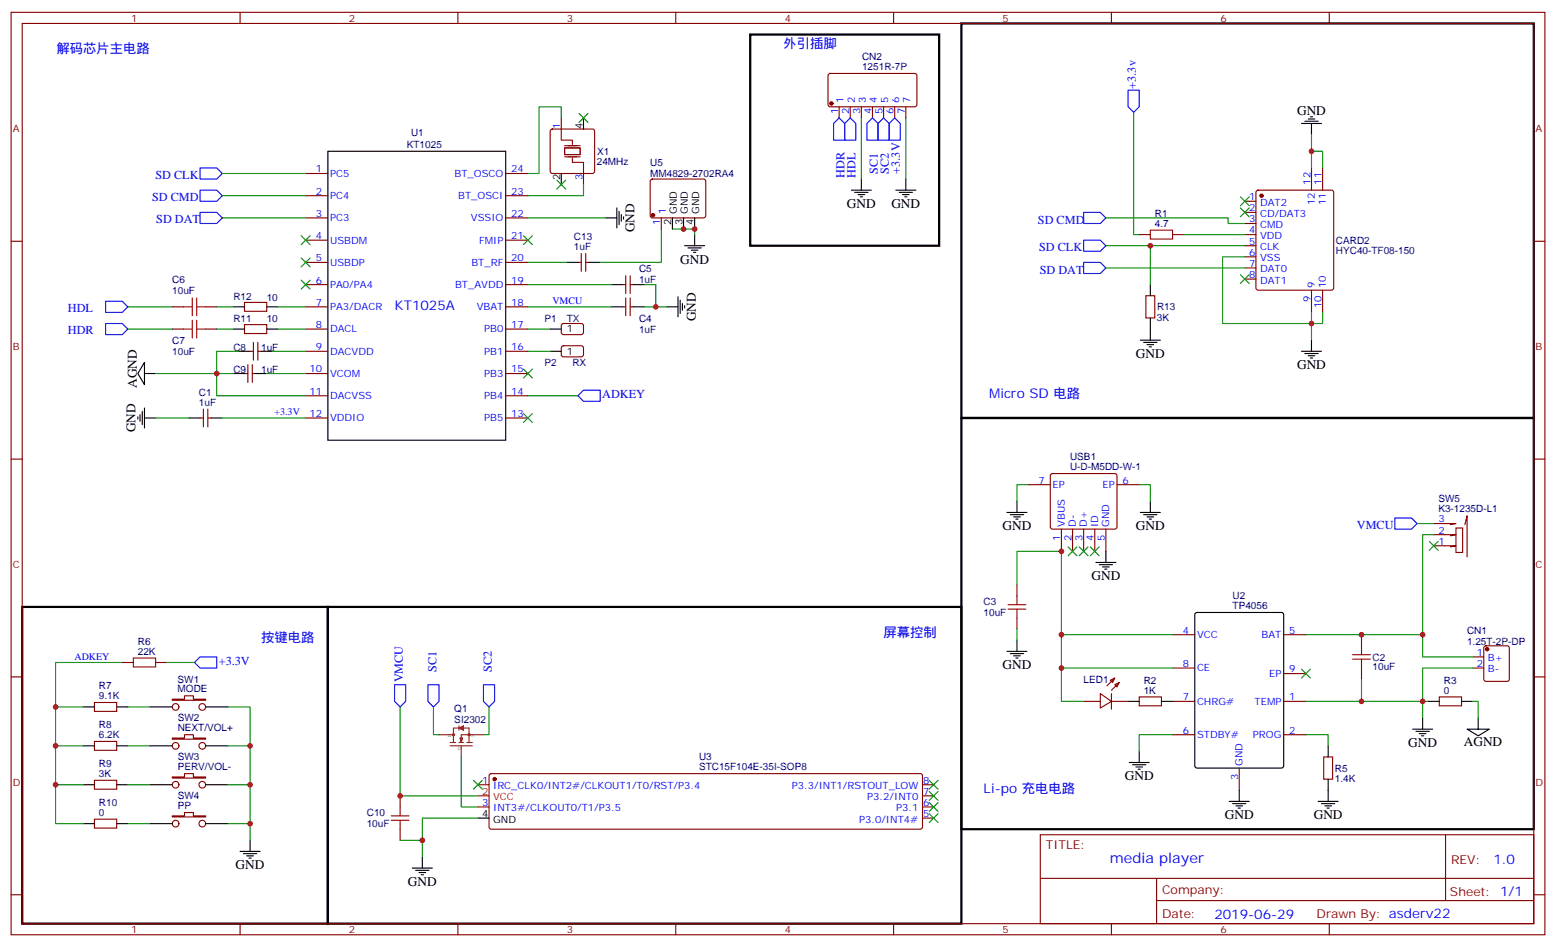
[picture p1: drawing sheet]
<svg xmlns="http://www.w3.org/2000/svg" width="494mm" height="300mm" viewBox="0 0 494 300" stroke-linecap="round" stroke-linejoin="round" font-family="sans-serif">
<path d="M238.1 11h60v67h-60zM305.2 7.4h181.6v125.3h-181.6zM305.2 132.7h181.6v130.5h-181.6zM7.1 192.7h97v100.5h-97zM104.1 192.7h201.1v100.5h-201.1z" fill="none" stroke="#000" stroke-width=".71"/>
<g fill="none" stroke="#870000" stroke-width=".35">
<path d="M3.5 3.9h486.9v292.8h-486.9zM7.1 7.4h479.7v285.8h-479.7zM76.2 3.9v3.5M145.3 3.9v3.5M214.5 3.9v3.5M283.6 3.9v3.5M352.8 3.9v3.5M421.9 3.9v3.5M178.2 37.4v3.6M263.1 23.5l.4-.2 27.1 .1 .4 .6v9.5l-.7 .4-27-.1-.5-.6v-9.2zM266.3 33.9v3.5M269.9 33.9v3.5"/>
<path d="M273.4 33.9v3.5M276.9 33.9v3.5M280.5 33.9v3.5M284 33.9v3.5M287.5 33.9v3.5M97 55.1h7.1M160.5 55.1h7.1M174.9 41.2l.4-.2h12.7l.5 .2 .2 .5v12.7l-.2 .5-.5 .2h-12.7l-.5-.3-.2-.4v-12.7zM185.2 55.1v3.5M206.6 57l.5-.2h16.2l.5 .2 .2 .5-.1 11.2-.6 .5-16.5-.1-.4-.6v-11zM416.3 53.3v7.1M419.8 53.3v7.1"/>
<path d="M3.5 76.6h3.6M97 62.1h7.1M97 69.2h7.1M97 76.2h7.1M160.5 62.1h7.1M160.5 69.2h7.1M160.5 76.2h7.1M209.9 69.2v3.5M361.6 74.5h3.5M372.2 74.5h3.5M395.1 63.9h3.5M395.1 67.4h3.5"/>
<path d="M395.1 70.9h3.5M395.1 74.5h3.5M395.1 78h3.5M398.9 60.6l.4-.2h23.3l.5 .2 .2 .5v30.3l-.2 .5-.5 .2h-23.3l-.5-.2-.2-.5v-30.3zM486.8 76.6h3.6M54.7 97.4h3.5M65.3 97.4h3.5M77.6 96h7.1v2.8h-7.1zM97 83.3h7.1M97 90.3h7.1M97 97.4h7.1M160.5 83.3h7.1"/>
<path d="M160.5 90.3h7.1M160.5 97.4h7.1M183.4 83.3h1.1M184.5 80.5v5.6M185.9 83.3h1.1M185.9 80.5v5.6M197.6 90.3h1M197.6 97.4h1M198.6 87.5v5.7M198.6 94.6v5.6M200 90.3h1.1M200 97.4h1.1"/>
<path d="M200 87.5v5.7M200 94.6v5.6M363.7 93.9h2.8v7h-2.8zM395.1 81.5h3.5M395.1 85.1h3.5M395.1 88.6h3.5M416.3 92.1v7.1M419.8 92.1v7.1M54.7 104.5h3.5M65.3 104.5h3.5M77.6 103h7.1v2.9h-7.1zM77.6 118.6h1.1"/>
<path d="M78.7 115.7v5.7M79.4 111.5h1M80.1 118.6h1M80.1 115.7v5.7M80.4 108.7v5.6M81.8 111.5h1.1M81.8 108.7v5.6M97 104.5h7.1M97 111.5h7.1M97 118.6h7.1M160.5 104.5h7.1M160.5 111.5h7.1"/>
<path d="M160.5 118.6h7.1M178.4 102.9l.5-.2h5.9l.4 .7-.1 2.4-.6 .4h-5.9l-.4-.7v-2.1zM178.4 110l.5-.3 5.9 .1 .4 .7-.1 2.3-.6 .5-5.9-.1-.4-.6v-2.1zM63.5 132.7h1.1M64.6 129.9v5.6M66 132.7h1M66 129.9v5.6M97 125.6h7.1M97 132.7h7.1M160.5 125.6h7.1M160.5 132.7h7.1M3.5 145.7h3.6"/>
<path d="M326.3 153.8h7.1M333.6 150.5l.5-.2h19.7l.5 .2 .2 .5v16.3l-.2 .5-.5 .2h-19.7l-.5-.3-.2-.4v-16.3zM354.5 153.8h7.1M486.8 145.7h3.6M336.9 168v7M340.4 168v7M344 168v7M347.5 168v7M351 168v7M455.1 173.2h7l-1.7 .4M455.1 169.7h7l-1.7 .4M455.1 166.2h7l-1.7 .3"/>
<path d="M462.1 167.6h2.2v7.8h-2.2zM465 166.5l.7-2.8v13.1M322.8 185.6v3.5M322.8 196.2v3.5M3.5 214.9h3.6M38.8 210.3h3.5M49.4 210.3h3.5M352.4 215.9l1.4-.7-.7 1.4zM353.8 217.3l1.4-.7-.7 1.5zM353.8 215.2l-2.4 2.5M355.2 216.6l-2.4 2.5M372.2 201.5h7"/>
<path d="M372.2 212.1h7M407.5 201.5h7M407.5 213.8h7M432.2 201.5v3.5M432.2 212.1v3.5M467.4 212.1h3.6M467.4 208.5h3.6M471.2 205.2l.5-.2h6.7l.5 .2 .2 .5v9.9l-.3 .5-.4 .2h-6.7l-.5-.2-.2-.5v-9.9zM486.8 214.9h3.6M30 223h7v2.8h-7zM30 235.3h7v2.9h-7zM54.7 221.9h3.9v-1h2.8v1h3.9v.4h-10.6z"/>
<path d="M54.7 234.3h3.9v-1.1h2.8v1.1h3.9v.3h-10.6zM344 222.6h5.2M349.2 220.2l3.6 2.4-3.6 2.2zM352.8 220.2v4.9M352.8 222.6h5.3M361.6 221.2h7.1v2.8h-7.1zM372.2 222.6h7M372.2 233.2h7M407.5 222.6h7M407.5 233.2h7M456.8 221.2h7.1v2.8h-7.1zM30 247.7h7v2.8h-7z"/>
<path d="M54.7 246.6h3.9v-1h2.8v1h3.9v.4h-10.6zM54.7 259h3.9v-1.1h2.8v1.1h3.9v.3h-10.6zM127 252.6v3.6M151.7 249.1h3.5M151.7 256.2h3.5M155.5 245.8l.4-.2h136.2l.5 .2 .2 .5v16.2l-.2 .5-.5 .2h-136.2l-.5-.2-.2-.5v-16.2zM292.8 249.1h3.5M292.8 256.2h3.5M292.8 259.7h3.5M292.8 252.6h3.5M393.3 243.8v7.1M420.2 240.3h2.8v7h-2.8z"/>
<path d="M30 260h7v2.9h-7zM127 263.2v3.5M330.2 265h156.6v28.2h-156.6zM330.2 278.8h156.5M367.1 278.8v14.1M458.8 265v20.9M3.5 284h3.6M76.2 293.2v3.5M145.3 293.2v3.5M214.5 293.2v3.5M283.6 293.2v3.5M352.8 293.2v3.5"/>
<path d="M367.1 285.9h119.6M421.9 293.2v3.5M486.8 284h3.6"/>
<circle cx="55.7" cy="224.4" r="1.06"/>
<circle cx="55.7" cy="236.7" r="1.06"/>
<circle cx="64.2" cy="224.4" r="1.06"/>
<circle cx="64.2" cy="236.7" r="1.06"/>
<circle cx="55.7" cy="249.1" r="1.06"/>
<circle cx="64.2" cy="249.1" r="1.06"/>
<circle cx="55.7" cy="261.4" r="1.06"/>
<circle cx="64.2" cy="261.4" r="1.06"/>
</g>
<g fill="none" stroke="#000" stroke-width=".35">
<path d="M185.2 37.4v3.6M413.1 39.2h6.4M414.2 38.5h4.2M415.2 37.8h2.1M415.9 37.1h.7M416.3 39.2v3.5M104.1 48h56.4v91.7h-56.4zM178.2 55.1v3.5M273.4 56.8v3.6M287.5 56.8v3.6M192.3 69.2h3.5M195.8 66v6.4"/>
<path d="M196.5 67.1v4.2M197.2 68.1v2.1M197.9 68.8v.7M213.4 69.2v3.5M217 69.2v3.5M217.3 78h6.4M218.4 78.7h4.2M219.4 79.4h2.1M220.5 69.2v3.5M220.5 74.5v3.5M270.2 60.4h6.4M271.3 61.1h4.2"/>
<path d="M272.3 61.8h2.2M273 62.5h.8M284.3 60.4h6.4M285.4 61.1h4.2M286.5 61.8h2.1M287.2 62.5h.7M74.1 97.4h3.5M84.7 97.4h3.5M179.9 83.3h3.5M187 83.3h3.5M194 97.4h3.6M194 90.3h3.6"/>
<path d="M201.1 97.4h3.5M201.1 90.3h3.5M211.7 97.4h3.5M215.2 94.2v6.4M215.9 95.3v4.2M216.6 96.3v2.2M217.3 97v.8M220.1 80.1h.7M365.1 90.3v3.6M45.9 115v7.1l-2.2-3.5zM45.9 118.6h3.5M74.1 104.5h3.5"/>
<path d="M74.1 118.6h3.5M75.8 111.5h3.6M81.1 118.6h3.6M82.9 111.5h3.5M84.7 104.5h3.5M174.6 104.5h3.6M174.6 111.5h3.6M361.9 108h6.4M363 108.7h4.2M364.1 109.4h2.1M364.8 110.1h.7M365.1 100.9v7.1"/>
<path d="M413.1 111.5h6.4M414.2 112.2h4.2M415.2 112.9h2.1M415.9 113.6h.7M416.3 108v3.5M43.7 132.3v.7M44.4 131.6v2.1M45.2 130.6v4.2M45.9 132.7h3.5M45.9 129.5v6.4M60 132.7h3.5M67 132.7h3.6"/>
<path d="M322.8 159.1v3.6M365.1 159.1v3.6M319.6 162.7h6.4M320.7 163.4h4.2M321.7 164.1h2.1M322.4 164.8h.7M347.8 178.5h6.4M348.9 179.2h4.2M350 180h2.1M351 175v3.5M361.9 162.7h6.4M363 163.4h4.2"/>
<path d="M364.1 164.1h2.1M364.8 164.8h.7M350.7 180.7h.7M379.5 194.6l.4-.2h26.9l.6 .4 .1 48.3-.5 .6-27.1 .1-.6-.5-.1-48.2zM319.6 206.8h6.4M320.7 207.5h4.2M321.7 208.2h2.1M322.4 208.9h.7M322.8 203.2v3.6M26.5 224.4h3.5M26.5 236.7h3.5M37 224.4h3.6"/>
<path d="M37 236.7h3.6M47.6 224.4h7.1M47.6 236.7h7.1M65.3 224.4h7M65.3 236.7h7M358.1 222.6h3.5M361.6 238.5v3.5M368.7 222.6h3.5M421.6 236.7v3.6M448.4 231.5h6.3M449.4 232.2h4.3M450.5 232.9h2.1"/>
<path d="M451.2 233.6h.7M451.6 227.9v3.6M453.3 222.6h3.5M463.9 222.6h3.5M465.7 231.5h7l-3.5 2.1zM469.2 227.9v3.6M26.5 249.1h3.5M37 249.1h3.6M47.6 249.1h7.1M65.3 249.1h7M151.7 259.7h3.5M358.4 242h6.4"/>
<path d="M359.5 242.7h4.2M360.5 243.5h2.2M361.2 244.2h.7M390.2 254.4h6.3M391.2 255.1h4.3M392.3 255.8h2.1M393 256.5h.7M393.3 250.9v3.5M418.4 254.4h6.3M419.5 255.1h4.2M420.5 255.8h2.1M421.2 256.5h.7"/>
<path d="M421.6 247.3v7.1M26.5 261.4h3.5M37 261.4h3.6M47.6 261.4h7.1M65.3 261.4h7M76.2 270.3h6.3M77.3 271h4.2M78.3 271.7h2.1M79 272.4h.7M79.4 266.7v3.6M130.9 275.6h6.3M131.9 276.3h4.3"/>
<path d="M133 277h2.1M133.7 277.7h.7M134.1 272v3.6"/>
</g>
<path d="M178.2 41v3.5h3.5v1.4M179.2 47h4.9v2.1h-4.9zM179.2 46.2h4.9M179.2 49.8h4.9M181.7 50.1v1.4h3.5v3.6" fill="none" stroke="#870012" stroke-width=".35"/>
<g fill="none" stroke="#a10000" stroke-width=".35">
<path d="M365.1 73.1h7.1v2.8h-7.1zM58.2 97.4h2.8M61 94.6v5.6M62.4 97.4h2.9M62.4 94.6v5.6M58.2 104.5h2.8M61 101.6v5.7M62.4 101.6v5.7M62.4 104.5h2.9M320 193.4h5.6M320 191.9h5.6M322.8 189.1v2.8"/>
<path d="M322.8 193.4v2.8M42.3 208.9h7.1v2.8h-7.1zM429.3 209.2h5.7M429.3 207.8h5.7M432.2 205v2.8M432.2 209.2v2.9M124.2 259h5.6M127 256.2v2.8M124.2 260.4h5.6M127 260.4v2.8"/>
</g>
<g fill="#870000" stroke="#870000" stroke-width=".35">
<circle cx="400.4" cy="62.1" r=".53"/>
<circle cx="157" cy="247.3" r=".53"/>
<circle cx="263.9" cy="32.8" r=".53"/>
<circle cx="472" cy="206.1" r=".53"/>
<circle cx="207.3" cy="68.3" r=".53"/>
</g>
<path d="M151.7 252.6h3.5" fill="none" stroke="#f00" stroke-width=".35"/>
<g fill="none" stroke="#8c2424" stroke-width=".35">
<path d="M139.3 233.2h4.6M142.9 235.7h1.7M142.9 236.7h7M145.7 235.7h1.4M145.7 231.1l1.4-.7v1.4zM145.7 230.4v1.4M146 234.3l.4 1.4M146 234.3h.8M146 234.3l.4 1 .4-1M146.4 231.1h-2.5v4.6M146.4 236.7v3.6M146.4 231.1l.7 .4"/>
<path d="M146.4 231.1l.4 .4M146.8 231.1h2.1v4.6M146.8 234.3l-.4 1.4M146.8 234.3l-.4 .7M146.8 230.8l-.4 .3M147.1 230.8l-.7 .3M148.2 235.7h1.7M153.5 233.2h-7.1v2.5"/>
<circle cx="143.9" cy="233.2" r=".35"/>
<circle cx="148.9" cy="233.2" r=".35"/>
</g>
<g fill="none" stroke="#00f" stroke-width=".35">
<path d="M266.3 37.4l1.8 1.8v5.3h-3.5v-5.3zM269.9 37.4l1.7 1.8v5.3h-3.5v-5.3zM276.9 37.4l1.8 1.8v5.3h-3.5v-5.3zM280.5 37.4l1.7 1.8v5.3h-3.5v-5.3zM284 37.4l1.8 1.8v5.3h-3.6v-5.3zM358.1 28.6h3.5v5.3l-1.8 1.8-1.7-1.8zM63.5 53.3h5.3l1.8 1.8-1.8 1.7h-5.3zM63.5 60.4h5.3l1.8 1.7-1.8 1.8h-5.3zM63.5 67.4h5.3l1.8 1.8-1.8 1.7h-5.3zM344 67.4h5.2l1.8 1.8-1.8 1.7h-5.2zM344 76.2h5.2l1.8 1.8-1.8 1.8h-5.2zM33.5 95.6h5.3l1.8 1.8-1.8 1.8h-5.3z"/>
<path d="M344 83.3h5.2l1.8 1.8-1.8 1.7h-5.2zM33.5 102.7h5.3l1.8 1.8-1.8 1.7h-5.3zM183.4 125.6l1.8-1.7h5.3v3.5h-5.3zM442.7 164.4h5.3l1.8 1.8-1.8 1.8h-5.3zM61.7 210.3l1.8-1.8h5.3v3.6h-5.3zM125.2 217.3h3.6v5.3l-1.8 1.8-1.8-1.8zM135.8 217.3h3.5v5.3l-1.7 1.8-1.8-1.8zM153.5 217.3h3.5v5.3l-1.8 1.8-1.7-1.8z"/>
</g>
<g fill="none" stroke="#008700" stroke-width=".35">
<path d="M178.2 37.4v-3.5h-7.1v21.2h-3.5M273.4 37.4v19.4M287.5 37.4v19.4M359.8 35.7v38.8h1.8M70.6 55.1h26.4M185.2 58.6v3.5h-17.6M416.3 48h3.5v5.3M416.3 42.7v10.6M70.6 62.1h26.4M70.6 69.2h26.4M167.6 69.2h24.7M209.9 72.7v10.6h-19.4"/>
<path d="M213.4 72.7h7.1v1.8M351 69.2h38.8v1.7h5.3M351 78h44.1M365.1 78v12.3M375.7 74.5h19.4M40.6 97.4h14.1M68.8 97.4h5.3M88.2 97.4h8.8M167.6 97.4h26.4M167.6 90.3h26.4M167.6 83.3h12.3M204.6 90.3h3.5v7.1h-3.5"/>
<path d="M208.1 97.4h3.6M351 85.1h44.1M395.1 81.5h-7v21.2h31.7v-3.5M416.3 99.2v8.8M40.6 104.5h14.1M49.4 118.6h19.4v7h28.2M68.8 104.5h5.3M75.8 111.5h-7v7.1h5.3M84.7 118.6h12.3M86.4 111.5h10.6M88.2 104.5h8.8M167.6 104.5h7"/>
<path d="M167.6 111.5h7M49.4 132.7h10.6M70.6 132.7h26.4M167.6 125.6h15.8M326.3 153.8h-3.5v5.3M361.6 153.8h3.5v5.3M449.8 166.2h5.3M455.1 169.7h-3.5v31.8M322.8 185.6v-10.6h14.1v26.5h35.3M322.8 199.7v3.5M38.8 210.3h-21.2v14.1h8.9M52.9 210.3h8.8"/>
<path d="M336.9 201.5v10.6h35.3M336.9 212.1v10.5h7.1M414.5 201.5h37.1v7h15.8M467.4 212.1h-15.8v10.5h-19.4v-7M17.6 224.4v12.3h8.9M17.6 236.7v12.4h8.9M40.6 224.4h7M40.6 236.7h7M72.3 224.4h7.1v42.3M72.3 236.7h7.1M127 224.4v28.2h24.7M137.6 224.4v8.8h1.7"/>
<path d="M155.2 224.4v8.8h-1.7M372.2 233.2h-10.6v5.3M414.5 222.6h17.7M414.5 233.2h7.1v3.5M453.3 222.6h-1.7v5.3M467.4 222.6h1.8v5.3M17.6 249.1v12.3h8.9M40.6 249.1h7M72.3 249.1h7.1M146.4 240.3v15.9h5.3M151.7 259.7h-17.6v12.3M40.6 261.4h7"/>
<path d="M72.3 261.4h7.1M127 266.7h7.1"/>
</g>
<g fill="#c00">
<circle cx="336.9" cy="175" r=".88"/>
<circle cx="134.1" cy="266.7" r=".88"/>
<circle cx="416.3" cy="102.7" r=".88"/>
<circle cx="416.3" cy="48" r=".88"/>
<circle cx="432.2" cy="201.5" r=".88"/>
<circle cx="68.8" cy="118.6" r=".88"/>
<circle cx="79.4" cy="261.4" r=".88"/>
<circle cx="208.1" cy="97.4" r=".88"/>
<circle cx="432.2" cy="222.6" r=".88"/>
<circle cx="79.4" cy="236.7" r=".88"/>
<circle cx="79.4" cy="249.1" r=".88"/>
<circle cx="17.6" cy="236.7" r=".88"/>
<circle cx="451.6" cy="222.6" r=".88"/>
<circle cx="451.6" cy="201.5" r=".88"/>
<circle cx="127" cy="252.6" r=".88"/>
<circle cx="17.6" cy="249.1" r=".88"/>
<circle cx="365.1" cy="78" r=".88"/>
<circle cx="220.5" cy="72.7" r=".88"/>
<circle cx="217" cy="72.7" r=".88"/>
<circle cx="336.9" cy="201.5" r=".88"/>
<circle cx="336.9" cy="212.1" r=".88"/>
<circle cx="17.6" cy="224.4" r=".88"/>
</g>
<g fill="#c00" stroke="#008700" stroke-width=".35">
<path d="M166.2 74.8l2.8 2.8zM169 74.8l-2.8 2.8z"/>
<path d="M166.2 117.2l2.8 2.8zM166.2 120l2.8-2.8z"/>
<path d="M166.2 131.3l2.8 2.8zM169 131.3l-2.8 2.8z"/>
<path d="M95.6 88.9l2.8 2.9zM98.4 88.9l-2.8 2.9z"/>
<path d="M95.6 81.9l2.8 2.8zM98.4 81.9l-2.8 2.8z"/>
<path d="M95.6 74.8l2.8 2.8zM98.4 74.8l-2.8 2.8z"/>
<path d="M413.1 212.4l2.8 2.8zM415.9 212.4l-2.8 2.8z"/>
<path d="M183.8 36l2.8 2.8zM183.8 38.8l2.8-2.8z"/>
<path d="M176.7 57.2l2.9 2.8zM179.6 57.2l-2.9 2.8z"/>
<path d="M453.7 171.8l2.8 2.9zM453.7 174.7l2.8-2.9z"/>
<path d="M393.7 62.5l2.8 2.8zM396.5 62.5l-2.8 2.8z"/>
<path d="M393.7 66l2.8 2.8zM396.5 66l-2.8 2.8z"/>
<path d="M393.7 87.2l2.8 2.8zM396.5 87.2l-2.8 2.8z"/>
<path d="M150.3 247.7l2.8 2.8zM153.1 247.7l-2.8 2.8z"/>
<path d="M294.9 247.7l2.8 2.8zM297.7 247.7l-2.8 2.8z"/>
<path d="M294.9 251.2l2.8 2.8zM297.7 251.2l-2.8 2.8z"/>
<path d="M294.9 254.7l2.8 2.9zM297.7 254.7l-2.8 2.9z"/>
<path d="M294.9 258.3l2.8 2.8zM297.7 258.3l-2.8 2.8z"/>
<path d="M346.1 173.6l2.8 2.8zM348.9 173.6l-2.8 2.8z"/>
<path d="M342.5 173.6l2.9 2.8zM345.4 173.6l-2.9 2.8z"/>
<path d="M339 173.6l2.8 2.8zM339 176.4l2.8-2.8z"/>
</g>
<text font-size="4.6" fill="#00f" x="352.3" y="274">media player</text>
<g font-size="4.2" fill="#00f">
<text x="17.9" y="17">解码芯片主电路</text>
<text x="248.7" y="15.3">外引插脚</text>
<text x="125.2" y="98.5">KT1025A</text>
<text x="314" y="126.3">Micro SD 电路</text>
<text x="82.9" y="203.8">按键电路</text>
<text x="280.5" y="202.2">屏幕控制</text>
<text x="312.2" y="251.6">Li-po 充电电路</text>
<text x="474" y="274.2">1.0</text>
<text x="385.5" y="291.6">2019-06-29</text>
</g>
<g font-size="4.2">
<text x="411.7" y="36.4">GND</text>
<text x="268.8" y="66">GND</text>
<text x="282.9" y="66">GND</text>
<text x="201.4" y="73.8" transform="rotate(-90 201.4 73.8)">GND</text>
<text x="215.9" y="83.6">GND</text>
<text x="220.9" y="102" transform="rotate(-90 220.9 102)">GND</text>
<text x="360.5" y="113.6">GND</text>
<text x="411.7" y="117.2">GND</text>
<text x="43.5" y="123.1" transform="rotate(-90 43.5 123.1)">AGND</text>
<text x="43" y="137.3" transform="rotate(-90 43 137.3)">GND</text>
<text x="318.2" y="168.3">GND</text>
<text x="360.5" y="168.3">GND</text>
<text x="346.4" y="184.2">GND</text>
<text x="318.2" y="212.4">GND</text>
<text x="447" y="237.2">GND</text>
<text x="464.6" y="236.7">AGND</text>
<text x="357" y="247.7">GND</text>
<text x="388.8" y="260">GND</text>
<text x="417" y="260.1">GND</text>
<text x="74.8" y="275.9">GND</text>
<text x="129.5" y="281.2">GND</text>
</g>
<g font-size="3.9" fill="#00f">
<text x="360.5" y="28.1" transform="rotate(-90 360.5 28.1)">+3.3v</text>
<text x="49.4" y="56.8">SD CLK</text>
<text x="268" y="56.5" transform="rotate(-90 268 56.5)">HDR</text>
<text x="271.6" y="56.5" transform="rotate(-90 271.6 56.5)">HDL</text>
<text x="278.6" y="55.1" transform="rotate(-90 278.6 55.1)">SC1</text>
<text x="282.1" y="55.1" transform="rotate(-90 282.1 55.1)">SC2</text>
<text x="285.7" y="55.1" transform="rotate(-90 285.7 55.1)">+3.3V</text>
<text x="48.3" y="63.9">SD CMD</text>
<text x="49.6" y="70.9">SD DAT</text>
<text x="329.5" y="71.2">SD CMD</text>
<text x="329.8" y="79.8">SD CLK</text>
<text x="330" y="86.8">SD DAT</text>
<text x="21.5" y="99.1">HDL</text>
<text x="21.5" y="106.1">HDR</text>
<text x="191.2" y="126.4">ADKEY</text>
<text x="430.7" y="168">VMCU</text>
<text x="69.4" y="211.1">+3.3V</text>
<text x="138.5" y="213.2" transform="rotate(-90 138.5 213.2)">SC1</text>
<text x="156.2" y="213.2" transform="rotate(-90 156.2 213.2)">SC2</text>
<text x="127.9" y="216.6" transform="rotate(-90 127.9 216.6)">VMCU</text>
</g>
<g font-size="3.9" fill="#800">
<text x="332" y="269.6">TITLE:</text>
<text x="460.6" y="274.2">REV:</text>
<text x="368.9" y="283.8">Company:</text>
<text x="460.2" y="284.4">Sheet: 1/1</text>
<text x="368.9" y="291.4">Date:</text>
<text x="417.9" y="291.5">Drawn By: asderv22</text>
</g>
<g font-size="3.2" fill="#800">
<text x="41.6" y="6.9">1</text>
<text x="110.8" y="6.9">2</text>
<text x="179.9" y="6.9">3</text>
<text x="249.1" y="6.9">4</text>
<text x="318.2" y="6.9">5</text>
<text x="387.3" y="6.9">6</text>
<text x="4.1" y="42">A</text>
<text x="487.4" y="42">A</text>
<text x="4.1" y="111.2">B</text>
<text x="487.4" y="111.2">B</text>
<text x="4.1" y="180.3">C</text>
<text x="487.4" y="180.3">C</text>
<text x="4.1" y="249.4">D</text>
<text x="487.4" y="249.4">D</text>
<text x="41.6" y="296.2">1</text>
<text x="110.8" y="296.2">2</text>
<text x="179.9" y="296.2">3</text>
<text x="249.1" y="296.2">4</text>
<text x="318.2" y="296.2">5</text>
<text x="387.3" y="296.2">6</text>
</g>
<g font-size="3.2" fill="#000080">
<text x="273.6" y="22.3">1251R-7P</text>
<text x="273.6" y="19.1">CN2</text>
<text x="129.1" y="46.9">KT1025</text>
<text x="130.5" y="43.2">U1</text>
<text x="189.4" y="52.3">24MHz</text>
<text x="189.6" y="49.1">X1</text>
<text x="206.4" y="52.8">U5</text>
<text x="206.4" y="56.3">MM4829-2702RA4</text>
<text x="366.6" y="68.8">R1</text>
<text x="182.2" y="76.2">C13</text>
<text x="366.5" y="72">4.7</text>
<text x="424" y="77.4">CARD2</text>
<text x="182.2" y="79.4">1uF</text>
<text x="424" y="80.5">HYC40-TF08-150</text>
<text x="54.7" y="89.8">C6</text>
<text x="202.8" y="89.8">1uF</text>
<text x="202.9" y="86.3">C5</text>
<text x="54.7" y="93.4">10uF</text>
<text x="74.1" y="95.1">R12</text>
<text x="84.7" y="95.4">10</text>
<text x="367.2" y="101.8">3K</text>
<text x="367.2" y="98.5">R13</text>
<text x="74.1" y="102.1">R11</text>
<text x="84.7" y="102.1">10</text>
<text x="172.9" y="102.2">P1</text>
<text x="179.9" y="102.2">TX</text>
<text x="202.8" y="105.7">1uF</text>
<text x="202.9" y="102.1">C4</text>
<text x="54.7" y="112.8">10uF</text>
<text x="54.7" y="109.3">C7</text>
<text x="74.1" y="111.3">C8</text>
<text x="82.9" y="111.3">1uF</text>
<text x="74.1" y="118.4">C9</text>
<text x="82.9" y="118.4">1uF</text>
<text x="172.9" y="116.3">P2</text>
<text x="181.7" y="116.3">RX</text>
<text x="63.2" y="125.7">C1</text>
<text x="63.2" y="128.8">1uF</text>
<text x="339.7" y="149.3">U-D-M5DD-W-1</text>
<text x="339.7" y="146.1">USB1</text>
<text x="456.5" y="159.5">SW5</text>
<text x="456.5" y="162.7">K3-1235D-L1</text>
<text x="391.2" y="190.1">U2</text>
<text x="312.2" y="195.6">10uF</text>
<text x="312.2" y="192.1">C3</text>
<text x="391.2" y="193.4">TP4056</text>
<text x="465.7" y="201.3">CN1</text>
<text x="43.8" y="207.8">22K</text>
<text x="43.8" y="204.7">R6</text>
<text x="435.7" y="209.7">C2</text>
<text x="465.7" y="204.9">1.25T-2P-DP</text>
<text x="435.7" y="212.8">10uF</text>
<text x="31.4" y="221.9">9.1K</text>
<text x="31.4" y="218.9">R7</text>
<text x="56.4" y="219.8">MODE</text>
<text x="56.4" y="216.9">SW1</text>
<text x="344" y="216.8">LED1</text>
<text x="363" y="220.2">1K</text>
<text x="363" y="217">R2</text>
<text x="458.3" y="220.2">0</text>
<text x="458.3" y="217.1">R3</text>
<text x="144.2" y="226.1">Q1</text>
<text x="31.4" y="231.1">R8</text>
<text x="56.4" y="232.2">NEXT/VOL+</text>
<text x="56.4" y="229">SW2</text>
<text x="144.2" y="229.3">SI2302</text>
<text x="31.4" y="234.3">6.2K</text>
<text x="31.4" y="243.5">R9</text>
<text x="56.4" y="244.5">PERV/VOL-</text>
<text x="56.4" y="241.3">SW3</text>
<text x="221.9" y="244.5">STC15F104E-35I-SOP8</text>
<text x="221.9" y="241.3">U3</text>
<text x="423.7" y="245">R5</text>
<text x="31.4" y="246.6">3K</text>
<text x="423.7" y="248.1">1.4K</text>
<text x="31.4" y="255.8">R10</text>
<text x="56.4" y="256.9">PP</text>
<text x="56.4" y="253.7">SW4</text>
<text x="31.4" y="259">0</text>
<text x="116.4" y="262.6">10uF</text>
<text x="116.4" y="259.1">C10</text>
</g>
<g font-size="3.2" fill="#00f">
<text x="267.8" y="32.6" transform="rotate(-90 267.8 32.6)">1</text>
<text x="271.3" y="32.6" transform="rotate(-90 271.3 32.6)">2</text>
<text x="274.8" y="32.6" transform="rotate(-90 274.8 32.6)">3</text>
<text x="278.3" y="32.6" transform="rotate(-90 278.3 32.6)">4</text>
<text x="281.9" y="32.6" transform="rotate(-90 281.9 32.6)">5</text>
<text x="285.4" y="32.6" transform="rotate(-90 285.4 32.6)">6</text>
<text x="288.9" y="32.6" transform="rotate(-90 288.9 32.6)">7</text>
<text x="177.8" y="41" transform="rotate(-90 177.8 41)">1</text>
<text x="266" y="36.1" transform="rotate(-90 266 36.1)">1</text>
<text x="269.5" y="36.1" transform="rotate(-90 269.5 36.1)">2</text>
<text x="273" y="36.1" transform="rotate(-90 273 36.1)">3</text>
<text x="276.6" y="36.1" transform="rotate(-90 276.6 36.1)">4</text>
<text x="280.1" y="36.1" transform="rotate(-90 280.1 36.1)">5</text>
<text x="283.6" y="36.1" transform="rotate(-90 283.6 36.1)">6</text>
<text x="287.2" y="36.1" transform="rotate(-90 287.2 36.1)">7</text>
<text x="100.3" y="54.7">1</text>
<text x="104.8" y="56.1">PC5</text>
<text x="144.3" y="56.1">BT_OSCO</text>
<text x="162.3" y="54.7">24</text>
<text x="184.9" y="57.1" transform="rotate(-90 184.9 57.1)">3</text>
<text x="415.9" y="58.6" transform="rotate(-90 415.9 58.6)">12</text>
<text x="419.5" y="58.6" transform="rotate(-90 419.5 58.6)">11</text>
<text x="100.3" y="61.8">2</text>
<text x="104.8" y="63.2">PC4</text>
<text x="145.4" y="63.2">BT_OSCI</text>
<text x="162.3" y="61.8">23</text>
<text x="396.4" y="63.5">1</text>
<text x="399.9" y="65.3">DAT2</text>
<text x="417.3" y="65.1" transform="rotate(-90 417.3 65.1)">12</text>
<text x="420.9" y="65.1" transform="rotate(-90 420.9 65.1)">11</text>
<text x="100.3" y="68.8">3</text>
<text x="104.8" y="70.2">PC3</text>
<text x="149.5" y="70.2">VSSIO</text>
<text x="162.3" y="68.8">22</text>
<text x="209.5" y="71.4" transform="rotate(-90 209.5 71.4)">1</text>
<text x="211.3" y="67.9" transform="rotate(-90 211.3 67.9)">1</text>
<text x="396.4" y="67.1">2</text>
<text x="396.4" y="70.6">3</text>
<text x="399.9" y="68.8">CD/DAT3</text>
<text x="100.3" y="75.9">4</text>
<text x="104.8" y="77.3">USBDM</text>
<text x="152.1" y="77.3">FMIP</text>
<text x="162.3" y="75.9">21</text>
<text x="396.4" y="74.1">4</text>
<text x="396.4" y="77.6">5</text>
<text x="399.9" y="72.4">CMD</text>
<text x="399.9" y="75.9">VDD</text>
<text x="100.3" y="82.9">5</text>
<text x="162.3" y="82.9">20</text>
<text x="396.4" y="81.2">6</text>
<text x="399.9" y="79.4">CLK</text>
<text x="399.9" y="82.9">VSS</text>
<text x="100.3" y="90">6</text>
<text x="104.8" y="84.3">USBDP</text>
<text x="149.6" y="84.3">BT_RF</text>
<text x="162.3" y="90">19</text>
<text x="396.4" y="84.7">7</text>
<text x="396.4" y="88.2">8</text>
<text x="399.9" y="86.5">DAT0</text>
<text x="399.9" y="90">DAT1</text>
<text x="104.8" y="91.4">PA0/PA4</text>
<text x="144.4" y="91.4">BT_AVDD</text>
<text x="415.9" y="95.9" transform="rotate(-90 415.9 95.9)">9</text>
<text x="417.3" y="91.4" transform="rotate(-90 417.3 91.4)">9</text>
<text x="420.9" y="91.4" transform="rotate(-90 420.9 91.4)">10</text>
<text x="100.3" y="97">7</text>
<text x="104.8" y="98.5">PA3/DACR</text>
<text x="151.3" y="98.5">VBAT</text>
<text x="162.3" y="97">18</text>
<text x="175.3" y="96.5">VMCU</text>
<text x="419.5" y="97.9" transform="rotate(-90 419.5 97.9)">10</text>
<text x="100.3" y="104.1">8</text>
<text x="104.8" y="105.5">DACL</text>
<text x="153.7" y="105.5">PB0</text>
<text x="162.3" y="104.1">17</text>
<text x="100.3" y="111.2">9</text>
<text x="104.8" y="112.6">DACVDD</text>
<text x="153.7" y="112.6">PB1</text>
<text x="162.3" y="111.2">16</text>
<text x="98.3" y="118.2">10</text>
<text x="104.8" y="119.6">VCOM</text>
<text x="153.7" y="119.6">PB3</text>
<text x="162.3" y="118.2">15</text>
<text x="98.3" y="125.3">11</text>
<text x="162.3" y="125.3">14</text>
<text x="87.1" y="131.8">+3.3V</text>
<text x="104.8" y="126.7">DACVSS</text>
<text x="153.7" y="126.7">PB4</text>
<text x="98.3" y="132.3">12</text>
<text x="104.8" y="133.7">VDDIO</text>
<text x="153.7" y="133.7">PB5</text>
<text x="162.3" y="132.3">13</text>
<text x="329.6" y="153.5">7</text>
<text x="334.1" y="154.9">EP</text>
<text x="349.9" y="154.9">EP</text>
<text x="356.3" y="153.5">6</text>
<text x="338" y="167.3" transform="rotate(-90 338 167.3)">VBUS</text>
<text x="341.5" y="167.3" transform="rotate(-90 341.5 167.3)">D-</text>
<text x="345" y="167.3" transform="rotate(-90 345 167.3)">D+</text>
<text x="348.5" y="167.3" transform="rotate(-90 348.5 167.3)">ID</text>
<text x="352.1" y="167.3" transform="rotate(-90 352.1 167.3)">GND</text>
<text x="456.6" y="165.8">3</text>
<text x="336.5" y="171.7" transform="rotate(-90 336.5 171.7)">1</text>
<text x="340.1" y="171.7" transform="rotate(-90 340.1 171.7)">2</text>
<text x="343.6" y="171.7" transform="rotate(-90 343.6 171.7)">3</text>
<text x="347.1" y="171.7" transform="rotate(-90 347.1 171.7)">4</text>
<text x="350.7" y="171.7" transform="rotate(-90 350.7 171.7)">5</text>
<text x="456.6" y="172.9">1</text>
<text x="456.6" y="169.4">2</text>
<text x="375.5" y="201.1">4</text>
<text x="379.9" y="202.5">VCC</text>
<text x="400.5" y="202.5">BAT</text>
<text x="409.2" y="201.1">5</text>
<text x="23.6" y="209.4">ADKEY</text>
<text x="468.8" y="208.2">1</text>
<text x="472.3" y="209.9">B+</text>
<text x="375.5" y="211.7">8</text>
<text x="379.9" y="213.1">CE</text>
<text x="402.8" y="214.9">EP</text>
<text x="409.2" y="213.5">9</text>
<text x="468.8" y="211.7">2</text>
<text x="472.3" y="213.5">B-</text>
<text x="375.5" y="222.3">7</text>
<text x="379.9" y="223.7">CHRG#</text>
<text x="398.2" y="223.7">TEMP</text>
<text x="409.2" y="222.3">1</text>
<text x="375.5" y="232.9">6</text>
<text x="409.2" y="232.9">2</text>
<text x="379.9" y="234.3">STDBY#</text>
<text x="397.7" y="234.3">PROG</text>
<text x="394.4" y="243.1" transform="rotate(-90 394.4 243.1)">GND</text>
<text x="153" y="248.7">1</text>
<text x="156.5" y="250.5">IRC_CLK0/INT2#/CLKOUT1/T0/RST/P3.4</text>
<text x="251.3" y="250.5">P3.3/INT1/RSTOUT_LOW</text>
<text x="293" y="248.7">8</text>
<text x="393" y="247.6" transform="rotate(-90 393 247.6)">3</text>
<text x="153" y="255.8">3</text>
<text x="156.5" y="257.6">INT3#/CLKOUT0/T1/P3.5</text>
<text x="275.3" y="254">P3.2/INT0</text>
<text x="284.4" y="257.6">P3.1</text>
<text x="293" y="255.8">6</text>
<text x="293" y="252.3">7</text>
<text x="272.7" y="261.1">P3.0/INT4#</text>
<text x="293" y="259.3">5</text>
</g>
<g font-size="3.2">
<text x="184.9" y="41" transform="rotate(-90 184.9 41)">4</text>
<text x="177.8" y="57.1" transform="rotate(-90 177.8 57.1)">2</text>
<text x="213.1" y="71.4" transform="rotate(-90 213.1 71.4)">2</text>
<text x="214.8" y="67.9" transform="rotate(-90 214.8 67.9)">GND</text>
<text x="216.6" y="71.4" transform="rotate(-90 216.6 71.4)">3</text>
<text x="218.4" y="67.9" transform="rotate(-90 218.4 67.9)">GND</text>
<text x="220.1" y="71.4" transform="rotate(-90 220.1 71.4)">4</text>
<text x="221.9" y="67.9" transform="rotate(-90 221.9 67.9)">GND</text>
<text x="179.9" y="105.5">1</text>
<text x="179.9" y="112.6">1</text>
<text x="153" y="259.3">4</text>
<text x="156.5" y="261.1">GND</text>
</g>
<g font-size="3.2" fill="#f00">
<text x="153" y="252.3">2</text>
<text x="156.5" y="254">VCC</text>
</g>
<g font-size="1.4" fill="#238d23">
<text x="143.2" y="233.9" transform="rotate(-90 143.2 233.9)">D</text>
<text x="150.6" y="233.9" transform="rotate(-90 150.6 233.9)">S</text>
<text x="146.4" y="238.2" transform="rotate(-90 146.4 238.2)">G</text>
</g>
</svg>
